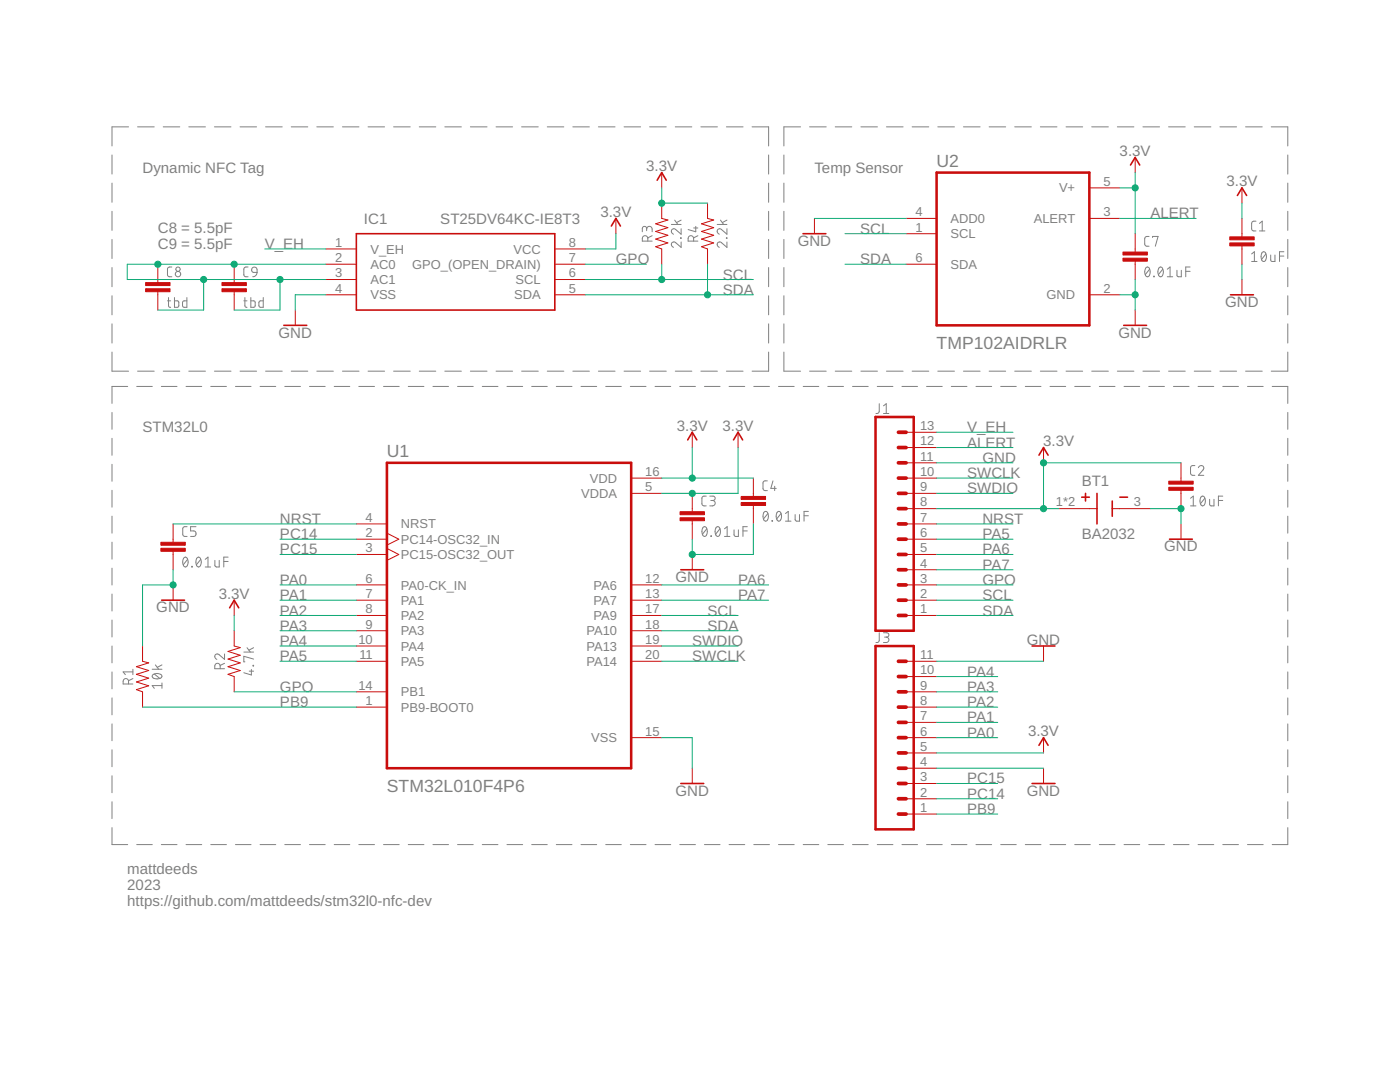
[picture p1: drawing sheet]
<svg xmlns="http://www.w3.org/2000/svg" width="279mm" height="216mm" viewBox="0 0 279 216" stroke-linecap="round" stroke-linejoin="round" font-family="sans-serif">
<g fill="none" stroke="#808080" stroke-width=".2">
<path d="M22.4 30.9v3.8M22.4 36.5v3.9M25.7 25.3h-3.3v3.8M27.5 25.3h3.3M32.6 25.3h3.3M37.7 25.3h3.3M42.8 25.3h3.3M47.9 25.3h3.3M53 25.3h3.3M58.1 25.3h3.3M63.2 25.3h3.3M68.3 25.3h3.3"/>
<path d="M73.4 25.3h3.4M78.5 25.3h3.4M83.7 25.3h3.3M88.8 25.3h3.3M93.9 25.3h3.3M99 25.3h3.3M104.1 25.3h3.3M109.2 25.3h3.3M114.3 25.3h3.3M119.4 25.3h3.3M124.5 25.3h3.3M129.6 25.3h3.4"/>
<path d="M134.8 25.3h3.3M139.9 25.3h3.3M145 25.3h3.3M150.1 25.3h3.3v3.8M153.4 30.9v3.8M153.4 36.5v3.9M156.4 30.9v3.8M156.4 36.5v3.9M159.8 25.3h-3.4v3.8M161.6 25.3h3.3M166.7 25.3h3.3M171.8 25.3h3.3"/>
<path d="M176.9 25.3h3.3M182 25.3h3.4M187.2 25.3h3.3M192.3 25.3h3.3M197.4 25.3h3.3M202.5 25.3h3.3M207.6 25.3h3.3M212.7 25.3h3.4M217.9 25.3h3.3M223 25.3h3.3M228.1 25.3h3.3M233.2 25.3h3.3"/>
<path d="M238.3 25.3h3.4M243.5 25.3h3.3M248.6 25.3h3.3M253.7 25.3h3.3v3.8M257 30.9v3.8M257 36.5v3.9M22.4 42.2v3.8M22.4 47.8v3.8M22.4 53.4v3.8M22.4 59v3.8M33.6 59.4l.1 1.7 .4 .2M34.3 53.3h-.6l-.3 .4v1.3l.3 .2h.6"/>
<path d="M34.8 59.4v1.9h.7l.2-.3v-.8l-.2-.2h-.7M37.3 59.4v1.9h-.7l-.2-.3 .1-.8 .1-.2h.7M48.9 59.4v1.7l.4 .2M49.5 53.3h-.6l-.2 .4v1.3l.2 .2h.6M50.1 59.4v1.9h.6l.2-.3v-.8l-.2-.2h-.6M50.4 53.5l.3-.2 .5 .2 .1 .9-.9-.2-.2-.3zM51.3 54.4l-.2 .6-.7 .2M52.5 59.4v1.9h-.6l-.2-.3v-.8l.2-.2h.6M129.1 45.7a.55 .55 0 0 1 .5-.5 .55 .55 0 0 1 .6 .5v.5M129.1 46v-.4a.43 .43 0 0 0-.5-.4 .43 .43 0 0 0-.4 .4v.6M129.3 48.1v-.5a.55 .55 0 0 0-.6-.6 .55 .55 0 0 0-.5 .6v.5h2M130.2 47l-.9 .5"/>
<path d="M134 44.8h1.9M134.6 43.9l.7 .9M135.8 47.5l.1 .1zM135.9 48.3v1.1l-1-1a.54 .54 0 0 0-.9 .2 .54 .54 0 0 0 .4 .8M135.9 45.6v1.1l-1-.9a.54 .54 0 0 0-.9 .2 .54 .54 0 0 0 .4 .7M135.9 43.9l-.9 .5M138.4 48.1v-.5a.55 .55 0 0 0-.5-.6 .55 .55 0 0 0-.6 .6v.5h2M138.4 45.5h.9M138.9 45.2v1l-1.6-.4M139.3 47l-.9 .5M143.1 44.8h2M143.8 43.9l.6 .9"/>
<path d="M145 47.5l.1 .1zM145.1 48.3v1.1l-1.1-1a.54 .54 0 0 0-.9 .2 .54 .54 0 0 0 .5 .8M145.1 45.6v1.1l-1.1-.9a.54 .54 0 0 0-.9 .2 .54 .54 0 0 0 .5 .7M145.1 43.9l-.9 .5M153.4 42.2v3.8M153.4 47.8v3.8M153.4 53.4v3.8M153.4 59v3.8M156.4 42.2v3.8M156.4 47.8v3.8M156.4 53.4v3.8M156.4 59v3.8"/>
<path d="M228.7 53.4l.1-.1a.81 .81 0 0 1 .7 1.2v.2a.47 .47 0 0 1-.5 .5 .47 .47 0 0 1-.5-.5v-.7zM229.3 47.2h-.6l-.2 .4v1.3l.2 .2h.6M229.4 53.7l-.8 1.1M230 47.4v-.2h1.1l-.5 1.9M230.3 55.1l.1 .1zM231.3 53.4l.2-.1a.81 .81 0 0 1 .7 1.2l-.1 .2a.47 .47 0 0 1-.5 .5 .47 .47 0 0 1-.4-.5l-.1-.7zM232.1 53.7l-.9 1.1M233 55.2h1M233 53.7l.5-.4v1.9M234.9 53.9v1.1l.3 .2h.6v-1.3M236.6 54.1h.9M237.5 53.3h-.9v1.9"/>
<path d="M249.8 50.7l.5-.5v2M249.8 52.2h1.1M250.7 44.1l-.6 .1-.3 .4v1.2l.3 .3h.6M251.4 46.1h1M251.4 44.6l.5-.5v2M251.9 50.4l.2-.1a.81 .81 0 0 1 .6 1.2v.2a.51 .51 0 0 1-.7 .5 .51 .51 0 0 1-.3-.7zM252.6 50.7l-.8 1.1M253.6 50.9v1.1l.3 .2h.5v-1.3M255.4 51.1h.8M256.2 50.2h-.8v2M257 42.2v3.8M257 47.8v3.8"/>
<path d="M257 53.4v3.8M257 59v3.8M22.4 70.3v3.8h3.3M22.4 64.6v3.9M25.5 77.1h-3.1v3.4M27.3 77.1h3.1M27.5 74.1h3.3M32.2 77.1h3.1M32.6 74.1h3.3M33.4 60h.7M37.1 77.1h3.2M37.7 74.1h3.3"/>
<path d="M42.1 77.1h3.1M42.8 74.1h3.3M47 77.1h3.1M47.9 74.1h3.3M48.7 60h.6M51.9 77.1h3.1M53 74.1h3.3M56.8 77.1h3.2M58.1 74.1h3.3M61.8 77.1h3.1M63.2 74.1h3.3M66.7 77.1h3.1"/>
<path d="M68.3 74.1h3.3M71.6 77.1h3.1M73.4 74.1h3.4M76.5 77.1h3.2M78.5 74.1h3.4M81.5 77.1h3.1M83.7 74.1h3.3M86.4 77.1h3.1M88.8 74.1h3.3M91.3 77.1h3.1M93.9 74.1h3.3M96.2 77.1h3.2"/>
<path d="M99 74.1h3.3M101.2 77.1h3.1M104.1 74.1h3.3M106.1 77.1h3.1M109.2 74.1h3.3M111 77.1h3.2M114.3 74.1h3.3M116 77.1h3.1M119.4 74.1h3.3M120.9 77.1h3.1M124.5 74.1h3.3M125.8 77.1h3.1"/>
<path d="M129.6 74.1h3.4M130.7 77.1h3.2M134.8 74.1h3.3M135.7 77.1h3.1M139.9 74.1h3.3M140.6 77.1h3.1M145 74.1h3.3M145.5 77.1h3.1M150.4 77.1h3.2M153.4 70.3v3.8h-3.3M153.4 64.6v3.9M155.4 77.1h3.1"/>
<path d="M156.4 70.3v3.8h3.4M156.4 64.6v3.9M160.3 77.1h3.1M161.6 74.1h3.3M165.2 77.1h3.1M166.7 74.1h3.3M170.1 77.1h3.2M171.8 74.1h3.3M175.1 77.1h3.1M176.9 74.1h3.3M180 77.1h3.1M182 74.1h3.4"/>
<path d="M184.9 77.1h3.1M187.2 74.1h3.3M189.8 77.1h3.2M192.3 74.1h3.3M194.8 77.1h3.1M197.4 74.1h3.3M199.7 77.1h3.1M202.5 74.1h3.3M204.6 77.1h3.2M207.6 74.1h3.3M209.5 77.1h3.2M212.7 74.1h3.4"/>
<path d="M214.5 77.1h3.1M217.9 74.1h3.3M219.4 77.1h3.1M223 74.1h3.3M224.3 77.1h3.2M228.1 74.1h3.3M229.3 77.1h3.1M233.2 74.1h3.3M234.2 77.1h3.1M238.3 74.1h3.4M239.1 77.1h3.1M243.5 74.1h3.3"/>
<path d="M244 77.1h3.2M248.6 74.1h3.3M249 77.1h3.1M253.9 77.1h3.1v3.4M257 64.6v3.9M257 70.3v3.8h-3.3M22.4 82.3v3.4M22.4 87.5v3.3M22.4 92.6v3.4M22.4 97.8v3.4M140.9 99h-.5l-.3 .4v1.3l.3 .2h.5M141.6 99h.7a.43 .43 0 0 1 .4 .4 .43 .43 0 0 1-.4 .5h-.4"/>
<path d="M142.2 99.9a.54 .54 0 0 1 .5 .5 .54 .54 0 0 1-.5 .5h-.6M153.1 95.9l-.6 .1-.2 .4v1.2l.2 .3h.6M154.3 95.9l-.5 1.6h1.1M154.6 97v.9M175.5 80.6l-.1 1.6-.2 .3h-.4M176.3 82.5h1.1M176.3 81l.6-.4v1.9M237.6 99.4l.5-.4v1.9M238.5 92.9h-.6l-.3 .4v1.3l.3 .2h.6M239.2 93.3a.54 .54 0 0 1 .7-.4 .54 .54 0 0 1 .2 .9l-.9 1h1M239.7 99.1l.2-.1a.81 .81 0 0 1 .6 1.2v.2a.48 .48 0 0 1-.5 .5 .48 .48 0 0 1-.5-.5v-.7zM240.5 99.4l-.9 1.1"/>
<path d="M241.4 99.6v1.1l.3 .2h.6v-1.3M243.2 99.9h.8M244 99h-.8v1.9M257 82.3v3.4M257 87.5v3.3M257 92.6v3.4M257 97.8v3.4M22.4 103v3.4M22.4 108.2v3.4M22.4 113.4v3.3M22.4 118.5v3.4M36.7 111.3l.2-.1a.81 .81 0 0 1 .6 1.2v.2a.47 .47 0 0 1-.5 .5 .47 .47 0 0 1-.5-.5v-.7z"/>
<path d="M37.3 105.1h-.6l-.2 .4v1.3l.2 .2h.6M37.4 111.6l-.8 1.1M38.3 113l.1 .1zM39.1 105.1h-1.1v.8h.7a.56 .56 0 0 1 .4 .6 .56 .56 0 0 1-.4 .5h-.7M39.3 111.3l.2-.1a.81 .81 0 0 1 .7 1.2l-.1 .2a.47 .47 0 0 1-.5 .5 .47 .47 0 0 1-.4-.5l-.1-.7zM40.1 111.6l-.9 1.1M41 113.1h1M41 111.6l.5-.4v1.9M42.9 111.8v1.1l.3 .2h.6v-1.3M44.7 112h.8M45.5 111.2h-.8v1.9M140.3 105.2l.2-.1a.81 .81 0 0 1 .6 1.2v.2a.48 .48 0 0 1-.5 .5 .48 .48 0 0 1-.5-.5v-.7z"/>
<path d="M141.1 105.5l-.9 1.1M141.9 106.9l.1 .1zM143 105.2l.1-.1a.81 .81 0 0 1 .7 1.2l-.1 .2a.48 .48 0 0 1-.5 .5 .48 .48 0 0 1-.4-.5l-.1-.7zM143.7 105.5l-.9 1.1M144.6 107h1.1M144.6 105.5l.5-.4v1.9M146.5 105.7v1.1l.3 .2h.6v-1.3M148.3 105.9h.8M149.1 105.1h-.8v1.9M152.5 102.2l.2-.1a.81 .81 0 0 1 .6 1.2v.2a.52 .52 0 0 1-.7 .5 .52 .52 0 0 1-.3-.7zM153.2 102.5l-.8 1M154.1 103.9l.1 .1z"/>
<path d="M155.2 102.2l.1-.1a.81 .81 0 0 1 .7 1.2l-.1 .2a.48 .48 0 0 1-.5 .5 .48 .48 0 0 1-.4-.5l-.1-.7zM155.9 102.5l-.9 1M156.8 104h1.1M156.8 102.5l.5-.5v2M158.7 102.7v1.1l.3 .2h.6v-1.3M160.5 102.9h.8M161.3 102h-.8v2M237.6 100.9h1.1M257 103v3.4M257 108.2v3.4M257 113.4v3.3M257 118.5v3.4"/>
<path d="M22.4 123.7v3.4M22.4 128.9v3.4M22.4 134.1v3.4M22.4 139.3v3.3M25.7 136.5v-.6a.54 .54 0 0 0-.6-.5 .54 .54 0 0 0-.5 .5v.6h1.9M26.5 135.4l-.8 .4M26.5 134.1h-1.9l.4 .5M26.5 133.5v1.1M30.4 133.5h1.9M30.5 134.6a1.25 1.25 0 0 1 1.8 .3 1.19 1.19 0 0 1-1.7 .4l-.2-.2zM30.8 134.5l1.1 .9M31 132.7l.7 .8"/>
<path d="M32.3 136.8h-1.9l.4 .6M32.3 136.3v1.1M32.3 132.7l-.9 .5M43.9 133.4v-.5a.54 .54 0 0 0-.5-.6 .54 .54 0 0 0-.5 .6v.5h1.9M44.8 130.5v1.1l-1.1-1a.54 .54 0 0 0-.8 .2 .54 .54 0 0 0 .4 .8M44.8 132.4l-.9 .4M48.7 130.1h1.9M49.3 129.2l.7 .9M49.7 133.9h.9M50.2 133.6v1.1l-1.5-.5M50.5 132.8l.1 .1zM50.6 131.5l-1.9-.5v1.1h.2"/>
<path d="M50.6 129.2l-.9 .5M175.5 126.3l-.1 1.7-.2 .2h-.4M176.3 126.3h.7a.43 .43 0 0 1 .4 .4 .43 .43 0 0 1-.4 .4h-.5M176.9 127.1a.54 .54 0 0 1 .5 .6 .54 .54 0 0 1-.5 .5h-.6M257 123.7v3.4M257 128.9v3.4M257 134.1v3.4M257 139.3v3.3M22.4 144.4v3.4M22.4 149.6v3.4M22.4 154.8v3.4M22.4 160v3.3"/>
<path d="M257 144.4v3.4M257 149.6v3.4M257 154.8v3.4M257 160v3.3M22.4 165.1v3.4h3.1M27.3 168.5h3.1M32.2 168.5h3.1M37.1 168.5h3.2M42.1 168.5h3.1M47 168.5h3.1M51.9 168.5h3.1M56.8 168.5h3.2"/>
<path d="M61.8 168.5h3.1M66.7 168.5h3.1M71.6 168.5h3.1M76.5 168.5h3.2M81.5 168.5h3.1M86.4 168.5h3.1M91.3 168.5h3.1M96.2 168.5h3.2M101.2 168.5h3.1M106.1 168.5h3.1M111 168.5h3.2M116 168.5h3.1"/>
<path d="M120.9 168.5h3.1M125.8 168.5h3.1M130.7 168.5h3.2M135.7 168.5h3.1M140.6 168.5h3.1M145.5 168.5h3.1M150.4 168.5h3.2M155.4 168.5h3.1M160.3 168.5h3.1M165.2 168.5h3.1M170.1 168.5h3.2M175.1 168.5h3.1"/>
<path d="M180 168.5h3.1M184.9 168.5h3.1M189.8 168.5h3.2M194.8 168.5h3.1M199.7 168.5h3.1M204.6 168.5h3.2M209.5 168.5h3.2M214.5 168.5h3.1M219.4 168.5h3.1M224.3 168.5h3.2M229.3 168.5h3.1M234.2 168.5h3.1"/>
<path d="M239.1 168.5h3.1M244 168.5h3.2M249 168.5h3.1M257 165.1v3.4h-3.1"/>
<circle cx="35.5" cy="53.7" r=".43"/>
<circle cx="35.5" cy="54.7" r=".54"/>
</g>
<g fill="none" stroke="#c90d0c" stroke-width=".32">
<path d="M131.1 36l1-1.6 .9 1.6M225.6 32.9l.9-1.5 1 1.5M247 39l.9-1.5 .9 1.5M71.1 46.6h39.6v15.3h-39.6zM122 45.1l.9-1.5 .9 1.5M160.3 46.6h4.5M245.6 58.8h4.5M56.6 64.9h4.6M224.3 64.9h4.5M137.2 87.8l1-1.5 .9 1.5M146.4 87.8l.9-1.5 .9 1.5M207.3 90.8l1-1.5 .9 1.5"/>
<path d="M215.9 99.2h1.5M216.6 98.4v1.6M218.9 98.4v6.1M222 100v3M223.5 99.2h1.5M32.3 119.8h4.5M135.9 113.7h4.5M233.4 107.6h4.6M45.8 121.3l.9-1.5 .9 1.5M206 128.9h4.5M135.9 156.3h4.5M206 156.3h4.5"/>
<path d="M207.3 148.7l1-1.5 .9 1.5"/>
</g>
<g fill="none" stroke="#c90d0c" stroke-width=".2">
<path d="M132.1 34.4v3.1M217.4 37.5h6.1M226.5 31.4v3M247.9 37.5v3M31.5 52.7v3.7M31.5 58.2v3.7M46.7 52.7v3.7M46.7 58.2v3.7M65 49.7h6.1M65 52.7h6.1M65 55.8h6.1M65 58.8h6.1"/>
<path d="M110.7 49.7h6.1M110.7 52.7h6.1M110.7 55.8h6.1M110.7 58.8h6.1M122.9 43.6v3M132.1 40.5v3.1l1.2 .3-2.4 .8 2.4 .7-2.4 .8 2.4 .7-2.4 .8 2.4 .8-2.4 .7 1.2 .5v3M141.2 40.5v3.1l1.2 .3-2.4 .8 2.4 .7-2.4 .8 2.4 .7-2.4 .8 2.4 .8-2.4 .7 1.2 .5v3M162.5 43.6v3M180.8 52.7h6.1M180.8 43.6h6.1M180.8 46.6h6.1M217.4 58.8h6.1"/>
<path d="M217.4 43.6h6.1M226.5 46.6v3.7M226.5 52.1v3.7M247.9 43.6v3.6M247.9 49.1v3.6M247.9 55.8v3M58.9 61.9v3M226.5 61.9v3M126 95.4h6.1M126 98.4h6.1M138.2 86.3v3M138.2 98.4v3.7"/>
<path d="M147.3 86.3v3M150.3 95.4v3.6M180.8 95.4h6.1M180.8 98.4h6.1M180.8 92.4h6.1M180.8 89.3h6.1M180.8 86.3h6.1M208.3 89.3v3.1M235.7 92.4v3.6M235.7 97.8v3.7M34.5 104.5v3.7M34.5 110v3.7"/>
<path d="M34.5 116.7v3.1M46.7 119.8v3M71.1 104.5h6.1M71.1 107.6h6.1M71.1 110.6h6.1M71.1 116.7h6.1M71.1 119.8h6.1M77.2 106.4l2.4 1.2-2.4 1.2M77.2 109.4l2.4 1.2-2.4 1.2M126 116.7h6.1M126 119.8h6.1M138.2 103.9v3.7"/>
<path d="M138.2 110.6v3.1M150.3 100.9v3.6M180.8 104.5h6.1M180.8 107.6h6.1M180.8 110.6h6.1M180.8 116.7h6.1M180.8 119.8h6.1M180.8 101.5h6.1M180.8 113.7h6.1M211.3 101.5h7.6M222 101.5h7.6M235.7 104.5v3.1"/>
<path d="M28.4 128.9v3.1l1.3 .3-2.5 .7 2.5 .8-2.5 .8 2.5 .7-2.5 .8 2.5 .7-2.5 .8 1.2 .4v3.1M46.7 125.9v3l1.2 .3-2.4 .8 2.4 .7-2.4 .8 2.4 .8-2.4 .7 2.4 .8-2.4 .8 1.2 .4v3M71.1 122.8h6.1M71.1 125.9h6.1M71.1 128.9h6.1M71.1 132h6.1M71.1 138h6.1M126 122.8h6.1M126 125.9h6.1M126 128.9h6.1M126 132h6.1M180.8 122.8h6.1"/>
<path d="M180.8 132h6.1M180.8 138h6.1M180.8 135h6.1M208.3 128.9v3.1M71.1 141.1h6.1M126 147.2h6.1M138.2 153.3v3M180.8 141.1h6.1M180.8 147.2h6.1M180.8 159.4h6.1M180.8 156.3h6.1M180.8 153.3h6.1"/>
<path d="M180.8 150.2h6.1M180.8 144.1h6.1M208.3 147.2v3M208.3 153.3v3M180.8 162.4h6.1"/>
</g>
<path d="M186.9 34.4h30.5v30.5h-30.5zM77.2 92.4h48.8v60.9h-48.8zM174.7 83.2h7.7v42.7h-7.7zM174.7 128.9h7.7v36.6h-7.7z" fill="none" stroke="#c90d0c" stroke-width=".51"/>
<g fill="#c90d0c" stroke="#c90d0c" stroke-width=".2">
<path d="M224.1 51.5h4.9v.6h-4.9z"/>
<path d="M224.1 50.3h4.9v.6h-4.9z"/>
<path d="M29.1 57.6h4.8v.6h-4.8z"/>
<path d="M29.1 56.4h4.8v.6h-4.8z"/>
<path d="M44.3 57.6h4.9v.6h-4.9z"/>
<path d="M44.3 56.4h4.9v.6h-4.9z"/>
<path d="M245.4 48.5h4.9v.6h-4.9z"/>
<path d="M245.4 47.3h4.9v.6h-4.9z"/>
<path d="M233.3 97.2h4.8v.6h-4.8z"/>
<path d="M233.3 96h4.8v.6h-4.8z"/>
<path d="M135.7 103.3h4.9v.6h-4.9z"/>
<path d="M135.7 102.1h4.9v.6h-4.9z"/>
<path d="M147.9 100.3h4.9v.6h-4.9z"/>
<path d="M147.9 99.1h4.9v.6h-4.9z"/>
<path d="M32.1 109.4h4.9v.6h-4.9z"/>
<path d="M32.1 108.2h4.9v.6h-4.9z"/>
</g>
<g fill="none" stroke="#c90d0c" stroke-width=".74">
<path d="M179.3 98.4h1.5M179.3 95.4h1.5M179.3 92.4h1.5M179.3 89.3h1.5M179.3 86.3h1.5M179.3 116.7h1.5M179.3 119.8h1.5M179.3 110.6h1.5M179.3 113.7h1.5M179.3 107.6h1.5M179.3 104.5h1.5M179.3 101.5h1.5"/>
<path d="M179.3 138h1.5M179.3 135h1.5M179.3 132h1.5M179.3 122.8h1.5M179.3 156.3h1.5M179.3 159.4h1.5M179.3 150.2h1.5M179.3 153.3h1.5M179.3 147.2h1.5M179.3 144.1h1.5M179.3 141.1h1.5M179.3 162.4h1.5"/>
</g>
<g fill="none" stroke="#0dab76" stroke-width=".2">
<path d="M132.1 37.5v3h9.1M223.5 37.5h3M226.5 34.4v12.2M40.6 55.8v6.1h-9.1M52.8 49.7h12.2M55.9 55.8v6.1h-9.2M65 58.8h-6.1v3.1M65 52.7h-39.6v3.1h39.6M116.8 58.8h33.5M116.8 52.7h12.2M116.8 55.8h33.5M122.9 46.6v3.1h-6.1"/>
<path d="M132.1 52.7v3.1M141.2 52.7v6.1M162.5 43.6h18.3M168.6 52.7h12.2M168.6 46.6h12.2M223.5 58.8h3M223.5 43.6h15.2M226.5 55.8v6.1M247.9 40.5v3.1M247.9 52.7v3.1M132.1 95.4h18.2M138.2 89.3v6.1"/>
<path d="M147.3 89.3v9.1h-15.2M186.9 92.4h15.3M186.9 95.4h15.3M186.9 98.4h15.3M186.9 86.3h15.3M186.9 89.3h15.3M235.7 92.4h-27.4v9.1M34.5 113.7v3h-6.1v12.2M34.5 104.5h36.6M55.9 110.6h15.2M55.9 116.7h15.2M55.9 119.8h15.2"/>
<path d="M55.9 107.6h15.2M132.1 116.7h21.3M132.1 119.8h21.3M150.3 104.5v6.1h-12.1v-3M186.9 101.5h24.4M186.9 110.6h15.3M186.9 116.7h15.3M186.9 119.8h15.3M186.9 104.5h15.3M186.9 107.6h15.3M186.9 113.7h15.3M229.6 101.5h6.1v3"/>
<path d="M46.7 122.8v3.1M46.7 138h24.4M55.9 132h15.2M55.9 125.9h15.2M55.9 122.8h15.2M55.9 128.9h15.2M132.1 132h15.2M132.1 125.9h15.2M132.1 122.8h15.2M132.1 128.9h15.2M186.9 132h21.4M186.9 122.8h15.3"/>
<path d="M186.9 138h12.2M186.9 135h12.2M28.4 141.1h42.7M132.1 147.2h6.1v6.1M186.9 147.2h12.2M186.9 153.3h21.4M186.9 150.2h21.4M186.9 141.1h12.2M186.9 144.1h12.2M186.9 156.3h12.2M186.9 159.4h12.2M186.9 162.4h12.2"/>
</g>
<g fill="#0dab76" stroke="#0dab76" stroke-width=".2">
<circle cx="226.5" cy="58.8" r=".61"/>
<circle cx="235.7" cy="101.5" r=".61"/>
<circle cx="138.2" cy="110.6" r=".61"/>
<circle cx="34.5" cy="116.7" r=".61"/>
<circle cx="132.1" cy="40.5" r=".61"/>
<circle cx="226.5" cy="37.5" r=".61"/>
<circle cx="138.2" cy="95.4" r=".61"/>
<circle cx="208.3" cy="101.5" r=".61"/>
<circle cx="208.3" cy="92.4" r=".61"/>
<circle cx="138.2" cy="98.4" r=".61"/>
<circle cx="141.2" cy="58.8" r=".61"/>
<circle cx="132.1" cy="55.8" r=".61"/>
<circle cx="31.5" cy="52.7" r=".61"/>
<circle cx="46.7" cy="52.7" r=".61"/>
<circle cx="40.6" cy="55.8" r=".61"/>
<circle cx="55.9" cy="55.8" r=".61"/>
</g>
<g font-size="3.5" fill="#808080">
<text x="186.9" y="33.2">U2</text>
<text x="186.9" y="69.7">TMP102AIDRLR</text>
<text x="77.2" y="91.1">U1</text>
<text x="77.2" y="158.1">STM32L010F4P6</text>
</g>
<g font-size="3" fill="#808080">
<text x="28.4" y="34.4">Dynamic NFC Tag</text>
<text x="129" y="34.1">3.3V</text>
<text x="162.5" y="34.4">Temp Sensor</text>
<text x="223.4" y="31.1">3.3V</text>
<text x="244.8" y="37.2">3.3V</text>
<text x="31.5" y="46.5">C8 = 5.5pF</text>
<text x="72.6" y="44.6">IC1</text>
<text x="87.9" y="44.6">ST25DV64KC-IE8T3</text>
<text x="119.8" y="43.3">3.3V</text>
<text x="171.7" y="46.6">SCL</text>
<text x="229.6" y="43.6">ALERT</text>
<text x="31.5" y="49.7">C9 = 5.5pF</text>
<text x="52.8" y="49.7">V_EH</text>
<text x="122.9" y="52.7">GPO</text>
<text x="159.2" y="49.1">GND</text>
<text x="171.7" y="52.7">SDA</text>
<text x="144.3" y="58.8">SDA</text>
<text x="144.3" y="55.8">SCL</text>
<text x="244.5" y="61.3">GND</text>
<text x="55.6" y="67.4">GND</text>
<text x="223.2" y="67.4">GND</text>
<text x="28.4" y="86.3">STM32L0</text>
<text x="135.1" y="85.9">3.3V</text>
<text x="144.2" y="85.9">3.3V</text>
<text x="193" y="86.3">V_EH</text>
<text x="193" y="89.3">ALERT</text>
<text x="208.2" y="89">3.3V</text>
<text x="193" y="95.4">SWCLK</text>
<text x="196.1" y="92.3">GND</text>
<text x="193" y="98.4">SWDIO</text>
<text x="215.9" y="96.9">BT1</text>
<text x="55.9" y="104.5">NRST</text>
<text x="55.9" y="107.6">PC14</text>
<text x="196.1" y="104.5">NRST</text>
<text x="196.1" y="107.6">PA5</text>
<text x="215.9" y="107.6">BA2032</text>
<text x="55.9" y="110.6">PC15</text>
<text x="196.1" y="110.6">PA6</text>
<text x="196.1" y="113.7">PA7</text>
<text x="232.3" y="110">GND</text>
<text x="43.6" y="119.5">3.3V</text>
<text x="55.9" y="119.8">PA1</text>
<text x="55.9" y="116.7">PA0</text>
<text x="134.8" y="116.1">GND</text>
<text x="147.3" y="116.7">PA6</text>
<text x="147.3" y="119.8">PA7</text>
<text x="196.1" y="119.8">SCL</text>
<text x="196.1" y="116.7">GPO</text>
<text x="31.2" y="122.2">GND</text>
<text x="55.9" y="125.9">PA3</text>
<text x="55.9" y="122.8">PA2</text>
<text x="141.2" y="125.9">SDA</text>
<text x="141.2" y="122.8">SCL</text>
<text x="196.1" y="122.8">SDA</text>
<text x="55.9" y="128.9">PA4</text>
<text x="55.9" y="132">PA5</text>
<text x="138.2" y="132">SWCLK</text>
<text x="138.2" y="128.9">SWDIO</text>
<text x="204.9" y="128.6">GND</text>
<text x="193" y="135">PA4</text>
<text x="55.9" y="138.1">GPO</text>
<text x="55.9" y="141.1">PB9</text>
<text x="193" y="138.1">PA3</text>
<text x="193" y="141.1">PA2</text>
<text x="193" y="144.1">PA1</text>
<text x="193" y="147.2">PA0</text>
<text x="205.2" y="146.9">3.3V</text>
<text x="134.8" y="158.8">GND</text>
<text x="193" y="156.3">PC15</text>
<text x="193" y="159.4">PC14</text>
<text x="204.9" y="158.8">GND</text>
<text x="193" y="162.4">PB9</text>
<text x="25.4" y="174.3">mattdeeds</text>
<text x="25.4" y="177.5">2023</text>
<text x="25.4" y="180.7">https://github.com/mattdeeds/stm32l0-nfc-dev</text>
</g>
<g font-size="2.6" fill="#808080">
<text x="211.4" y="38.4">V+</text>
<text x="220.2" y="37.1">5</text>
<text x="182.7" y="43.2">4</text>
<text x="182.7" y="46.2">1</text>
<text x="189.7" y="44.5">ADD0</text>
<text x="189.7" y="47.6">SCL</text>
<text x="206.3" y="44.5">ALERT</text>
<text x="220.2" y="43.2">3</text>
<text x="66.9" y="49.3">1</text>
<text x="66.9" y="52.3">2</text>
<text x="73.9" y="50.6">V_EH</text>
<text x="73.9" y="53.6">AC0</text>
<text x="82.3" y="53.6">GPO_(OPEN_DRAIN)</text>
<text x="102.5" y="50.6">VCC</text>
<text x="113.5" y="49.3">8</text>
<text x="113.5" y="52.3">7</text>
<text x="182.7" y="52.3">6</text>
<text x="189.7" y="53.6">SDA</text>
<text x="66.9" y="55.4">3</text>
<text x="66.9" y="58.4">4</text>
<text x="73.9" y="56.7">AC1</text>
<text x="73.9" y="59.7">VSS</text>
<text x="102.6" y="59.7">SDA</text>
<text x="102.9" y="56.7">SCL</text>
<text x="113.5" y="55.4">6</text>
<text x="113.5" y="58.4">5</text>
<text x="208.9" y="59.7">GND</text>
<text x="220.2" y="58.4">2</text>
<text x="183.6" y="88.9">12</text>
<text x="183.6" y="85.8">13</text>
<text x="128.8" y="95">16</text>
<text x="183.6" y="95">10</text>
<text x="183.6" y="91.9">11</text>
<text x="116" y="99.3">VDDA</text>
<text x="117.7" y="96.3">VDD</text>
<text x="128.8" y="98">5</text>
<text x="183.6" y="101.1">8</text>
<text x="183.6" y="98">9</text>
<text x="210.7" y="101.1">1*2</text>
<text x="226.3" y="101.1">3</text>
<text x="73" y="104.1">4</text>
<text x="73" y="107.2">2</text>
<text x="80" y="105.4">NRST</text>
<text x="183.6" y="107.2">6</text>
<text x="183.6" y="104.1">7</text>
<text x="73" y="110.2">3</text>
<text x="80" y="108.5">PC14-OSC32_IN</text>
<text x="80" y="111.5">PC15-OSC32_OUT</text>
<text x="183.6" y="113.2">4</text>
<text x="183.6" y="110.2">5</text>
<text x="73" y="116.3">6</text>
<text x="73" y="119.3">7</text>
<text x="80" y="117.6">PA0-CK_IN</text>
<text x="118.5" y="117.6">PA6</text>
<text x="128.8" y="116.3">12</text>
<text x="128.8" y="119.3">13</text>
<text x="183.6" y="119.3">2</text>
<text x="183.6" y="116.3">3</text>
<text x="73" y="122.4">8</text>
<text x="73" y="125.4">9</text>
<text x="80" y="120.7">PA1</text>
<text x="80" y="123.7">PA2</text>
<text x="118.5" y="120.7">PA7</text>
<text x="118.5" y="123.7">PA9</text>
<text x="128.8" y="122.4">17</text>
<text x="128.8" y="125.4">18</text>
<text x="183.6" y="122.4">1</text>
<text x="71.5" y="128.5">10</text>
<text x="71.7" y="131.5">11</text>
<text x="80" y="126.8">PA3</text>
<text x="80" y="129.8">PA4</text>
<text x="117" y="126.8">PA10</text>
<text x="117" y="129.8">PA13</text>
<text x="128.8" y="128.5">19</text>
<text x="128.8" y="131.5">20</text>
<text x="183.6" y="131.5">11</text>
<text x="71.5" y="137.6">14</text>
<text x="80" y="132.9">PA5</text>
<text x="117" y="132.9">PA14</text>
<text x="183.6" y="137.6">9</text>
<text x="183.6" y="134.6">10</text>
<text x="73" y="140.7">1</text>
<text x="80" y="139">PB1</text>
<text x="80" y="142">PB9-BOOT0</text>
<text x="183.6" y="143.7">7</text>
<text x="183.6" y="140.7">8</text>
<text x="118" y="148.1">VSS</text>
<text x="128.8" y="146.8">15</text>
<text x="183.6" y="149.8">5</text>
<text x="183.6" y="146.8">6</text>
<text x="183.6" y="155.9">3</text>
<text x="183.6" y="152.9">4</text>
<text x="183.6" y="159">2</text>
<text x="183.6" y="162">1</text>
</g>
</svg>
